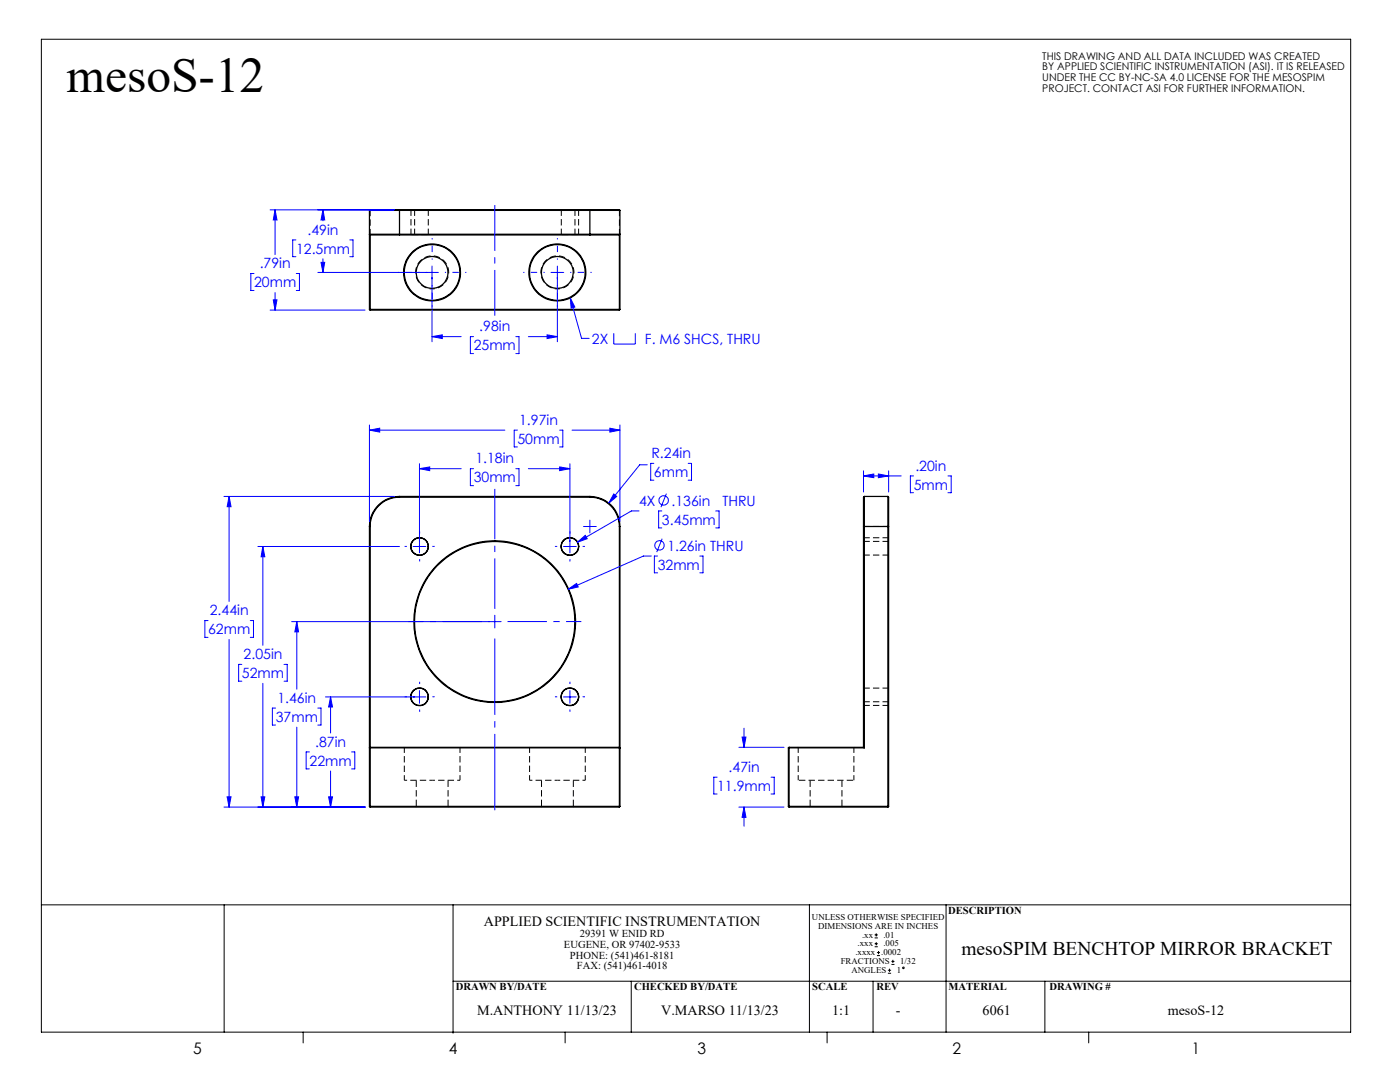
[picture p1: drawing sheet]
<svg xmlns="http://www.w3.org/2000/svg" width="279mm" height="216mm" viewBox="0 0 279 216" stroke-linecap="round" stroke-linejoin="round" font-family="sans-serif">
<path d="M86.2 57.7a3.3 3.3 0 0 0 3-4.9 3.3 3.3 0 0 0-5.7-.3 3.3 3.3 0 0 0 2.3 5.1l.4 .1M111.2 57.7a3.3 3.3 0 0 0 3-4.9 3.3 3.3 0 0 0-5.7-.3 3.3 3.3 0 0 0 2.3 5.1l.4 .1M80.7 155.7h5.5M86.2 155.7h5.6M105.7 155.7h5.5M111.2 155.7h5.6" fill="none" stroke="#000" stroke-width=".2" stroke-dasharray="1.3 .6" stroke-dashoffset=".7" stroke-linecap="butt"/>
<g fill="none" stroke="#000" stroke-width=".2" stroke-dasharray="1.3 .6" stroke-linecap="butt">
<path d="M73.9 42v-.1M82 46.8v.1M82.6 41.9l.1 .1M82.7 46.7l-.1 .2M85.5 46.9v-.1M112 46.8v.1M114.7 42l.2-.1M114.9 46.9l-.2-.2M115.5 46.9v-.1M123.6 42v-.1M79.7 99.2v-.1M117.8 99.2v-.1"/>
<path d="M73.7 105h.2M123.6 105h.1M172.5 105h-.1M172.5 108l-.1-.1M177.2 105h.2M177.3 110.8h.1M177.4 107.3h-.1M177.4 107.9l-.2 .1M177.4 137.3h-.1M80.6 149.1l.1 .1M91.8 149.2l.1-.1M105.6 149.1l.1 .1"/>
<path d="M116.8 149.2l.1-.1M159.2 149.1l.1 .1M170.4 149.2l.1-.1M172.4 140.2l.1-.2M177.2 140l.2 .2M177.3 140.8h.1M83.1 160.9l-.2 .1M89.5 161l-.1-.1M108.1 160.9l-.2 .1M114.5 161l-.1-.1M161.7 160.9l-.1 .1M168.2 161l-.2-.1"/>
</g>
<path d="M80.7 149.2v6.5M91.8 155.7v-6.5M105.7 149.2v6.5M116.8 155.7v-6.5M159.3 149.2v6.5M170.4 155.7v-6.5" fill="none" stroke="#000" stroke-width=".2" stroke-dasharray="1.3 .6" stroke-dashoffset=".3" stroke-linecap="butt"/>
<path d="M85.5 41.9h-3.5M85.5 46.8h-3.5M115.5 41.9h-3.5M115.5 46.8h-3.5M83.1 155.7v5.2M108.1 155.7v5.2M161.7 155.7v5.2M89.4 160.9v-5.2M114.4 160.9v-5.2M168 160.9v-5.2" fill="none" stroke="#000" stroke-width=".2" stroke-dasharray="1.3 .6" stroke-dashoffset="-.1" stroke-linecap="butt"/>
<g fill="none" stroke="#000" stroke-width=".25">
<path d="M73.7 42h50M73.7 42v19.7M73.9 46.9l-.2-.2h50l-.1 .2M73.9 46.9h5.8M73.9 46.9v15M79.7 41.9h-5.8l-.2 .1M79.7 41.9v5M79.7 41.9h38M79.7 46.9h38M117.7 41.9h5.9l.1 .1M117.7 46.9h5.9M117.7 41.9v5"/>
<path d="M123.6 46.9v15M123.7 42v19.7M73.7 61.7h50M73.7 61.7l.2 .2M73.9 61.9h49.7M123.7 61.7l-.1 .2M79.7 99.2a5.8 5.8 0 0 0-5.8 5.9M79.7 99.1a6 6 0 0 0-6 6M79.7 99.1h38M79.7 99.2h38M79.7 99.1v.1M117.7 99.2a5.9 5.9 0 0 1 5.9 5.9"/>
<path d="M117.7 99.1a6 6 0 0 1 6 6M117.7 99.1v.1M172.5 99.1v50.1M172.5 99.1l-.2 .1v5.9M172.5 99.1h4.7M177.2 99.1l.1 .1v5.9M177.2 99.1v61.9M73.7 105.1v55.8M73.7 105.1h.2M73.9 105.1v55.9M123.6 105.1v55.9M123.6 105.1h.1"/>
<path d="M123.7 105.1v55.8M172.3 105.1h5M172.3 105.1v44M177.3 105.1v55.8M73.7 149.2l.2-.1h49.7l.1 .1zM157.3 149.2h15.2M157.3 149.2v11.7M157.5 149.1h14.8M157.5 149.1v11.9M157.5 149.1l-.2 .1M172.3 149.1l.2 .1M73.7 160.9h50"/>
<path d="M73.7 160.9l.2 .1M73.9 161h49.7M123.7 160.9l-.1 .1M157.3 160.9h20M157.3 160.9l.2 .1M157.5 161h19.7M177.3 160.9l-.1 .1"/>
<circle cx="86.2" cy="54.4" r="3.2"/>
<circle cx="86.2" cy="54.4" r="5.7"/>
<circle cx="86.2" cy="54.4" r="5.6"/>
<circle cx="111.2" cy="54.4" r="5.7"/>
<circle cx="111.2" cy="54.4" r="5.6"/>
<circle cx="111.2" cy="54.4" r="3.2"/>
<circle cx="83.7" cy="109" r="1.76"/>
<circle cx="83.7" cy="109" r="1.72"/>
<circle cx="113.7" cy="109" r="1.77"/>
<circle cx="113.7" cy="109" r="1.73"/>
<circle cx="83.7" cy="139" r="1.76"/>
<circle cx="83.7" cy="139.1" r="1.72"/>
<circle cx="98.7" cy="124" r="16"/>
<circle cx="98.7" cy="124" r="16.1"/>
<circle cx="113.7" cy="139" r="1.77"/>
<circle cx="113.7" cy="139.1" r="1.73"/>
</g>
<path d="M73.9 46.9v-4.9M82 41.9v4.9M85.5 46.8v-4.9M112 41.9v4.9M115.5 46.8v-4.9M123.6 42v4.9M172.4 110.8h4.9M177.3 107.3h-4.9M177.3 137.3h-4.9M172.4 140.8h4.9" fill="none" stroke="#000" stroke-width=".2" stroke-dasharray="1.3 .6" stroke-dashoffset=".1" stroke-linecap="butt"/>
<path d="M82.7 42v4.7M114.7 46.7v-4.7M172.5 105h4.7M177.2 108h-4.7M172.5 140h4.7" fill="none" stroke="#000" stroke-width=".2" stroke-dasharray="1.3 .6" stroke-dashoffset=".2" stroke-linecap="butt"/>
<path d="M159.3 155.7h11.1" fill="none" stroke="#000" stroke-width=".2" stroke-dasharray="1.3 .6" stroke-dashoffset="-.2" stroke-linecap="butt"/>
<path d="M172.4 109v-1.7M172.4 110.8v-1.8M177.3 109v-1.7M177.3 110.8v-1.8M172.4 139v-1.7M177.3 139v-1.7M172.4 140.8v-1.8M177.3 140.8v-1.8" fill="none" stroke="#000" stroke-width=".2" stroke-dasharray="1.3 .6" stroke-dashoffset=".9" stroke-linecap="butt"/>
<g fill="none" stroke="#00f" stroke-width=".2">
<path d="M50.7 54.6h-.6v3.4h.6M53.9 41.9h24.8M54.5 59.8h.8l-.4 2.1zM54.9 41.9l.4 2h-.8zM54.9 41.9v8.9M54.9 58.4v3.5M59.1 47.9h-.7v3.3h.7M59.1 54.6h.7v3.4h-.7M63.4 54.4h24.1M64.1 52.4h.7l-.3 2zM64.5 41.9l.3 2h-.7zM64.5 41.9v2.2"/>
<path d="M64.5 51.6v2.8M69.8 47.9h.6v3.3h-.6M86.2 53.1v15.1M110 54.4h2.5M111.2 53.1v15.1M113.8 59.4l.9 1.9-.7 .2zM113.8 59.4l2.3 8.1h1.5M53.9 61.9h18.9M86.2 67.2l2.1-.4v.8zM86.2 67.2h5.8M94.5 67.2h-.6v3.4h.6M102.9 67.2h.7v3.4h-.7"/>
<path d="M105.4 67.2h5.8M109.2 66.8l2 .4-2 .4zM122.5 66.5v2.2h4.3v-2.2M44.7 99.1h34M45.7 99.1l.4 2h-.8zM45.7 99.1v20.9M73.7 85.8l2.1-.4v.8zM73.7 85.8h27.1M73.7 84.8v19.2M83.7 93.5l2.1-.3v.7zM83.7 93.5h8.3M83.7 92.5v17.8"/>
<path d="M94.5 93.5h-.6v3.4h.6M102.9 93.5h.7v3.4h-.7M103.3 85.8h-.7v3.4h.7M105.4 93.5h8.3M111.7 93.2l2 .3-2 .4zM111.7 85.8h.6v3.4h-.6M113.7 92.5v17.8M114.2 85.8h9.5M121.7 85.4l2 .4-2 .4zM122.5 98.6l.6 .5-1.6 1.3zM123.7 84.8v19.2M129.2 92.7h-1.5l-6.2 7.7"/>
<path d="M130.5 92.5h-.6v3.3h.6M133 98.5l-1.1 2.7M137.3 92.5h.7v3.3h-.7M172.3 95l2.1-.4v.7zM172.3 95h7.5M172.3 93.9v4.3M175.3 94.6l2 .4-2 .3zM177.3 93.9v4.3M182.3 95h-.6v3.3h.6M189.2 95h.6v3.3h-.6M51.5 109h28.2M52.5 109l.3 2.1h-.7z"/>
<path d="M52.5 109v19.8M82.4 109h2.6M112.5 109h2.5M113.4 117.6l1.7-1.2 .3 .7zM115.2 108.2l1.6-1.4 .4 .7zM116.5 105.1h2.5M117.7 103.8v2.5M127.5 102h-1.5l-10.8 6.2M130 110.9h-1.6l-15 6.7M131.2 110.9h-.6v3.4h.6M132.1 102h-.7v3.3h.7M132.2 107.5l-1.1 2.7"/>
<path d="M139.7 110.9h.6v3.4h-.6M142.8 102h.7v3.3h-.7M41.5 123.8h-.6v3.4h.6M45.7 127.6v33.4M48.3 132.6h-.7v3.3h.7M50 123.8h.6v3.4h-.6M52.5 136.3v24.7M56.7 132.6h.6v3.3h-.6M58.2 124h41.8M59.2 124l.4 2.1h-.8zM59.2 124v13.5M64.9 139.1h20.1"/>
<path d="M66 139.1l.4 2h-.8zM66 139.1v7.2M83.7 137.8v2.5M98.7 122.8v2.5M112.5 139.1h2.5M113.7 137.8v2.5M45.3 159h.8l-.4 2zM52.1 159h.7l-.3 2zM55 141.3h-.6v3.4h.6M58.8 159h.8l-.4 2zM59.2 145.1v15.9M61.7 150h-.6v3.4h.6"/>
<path d="M63.4 141.3h.7v3.4h-.7M65.6 159h.8l-.4 2zM66 153.8v7.2M70.2 150h.6v3.4h-.6M143.1 155.1h-.6v3.3h.6M147.5 149.1h9M148.1 147.1h.8l-.4 2zM148.5 145.3v3.8M153.9 155.1h.6v3.3h-.6M44.7 161h28.1M147.5 161h9M148.5 161l.4 2.1h-.8z"/>
<path d="M148.5 161v3.9"/>
<circle cx="132.4" cy="99.9" r=".94"/>
<circle cx="131.6" cy="108.8" r=".95"/>
</g>
<g fill="none" stroke="#000" stroke-width=".2">
<path d="M8.3 7.8h261.3v198.2h-261.3zM8.3 180.6h261.3M44.7 180.6v25.4M90.4 180.6v25.6M90.4 195.8h179.2M126 195.8v10.2M161.5 180.6v25.4M174.2 195.8v10.2M174.6 187.1h.6M174.6 186.5h.6M174.6 188.9h.6M174.6 188.3h.6"/>
<path d="M174.9 186.2v.7M174.9 188v.6M175 190.7h.6M175 190.1h.6M175.3 189.8v.6M177.2 194.2h.6M177.2 193.6h.6M177.5 193.3v.6M177.9 192.4h.6M177.9 191.8h.6M178.2 191.5v.7M188.8 180.6v25.4"/>
<path d="M208.5 195.8v10.2M60.5 206v2.1M112.8 206v2.1M165.1 206v2.1M217.3 206v2.1"/>
<circle cx="180.3" cy="193.1" r=".16"/>
</g>
<path d="M98.7 121.5v-24" fill="none" stroke="#00f" stroke-width=".2" stroke-dasharray="15.2 1.3 1.3 1.3" stroke-dashoffset="5.2" stroke-linecap="butt"/>
<path d="M96.2 124h-14.7M101.3 124h14.7" fill="none" stroke="#00f" stroke-width=".2" stroke-dasharray="15.2 1.3 1.3 1.3" stroke-dashoffset="7.4" stroke-linecap="butt"/>
<path d="M98.7 126.6v35.9" fill="none" stroke="#00f" stroke-width=".2" stroke-dasharray="15.2 1.3 1.3 1.3" stroke-dashoffset="-.8" stroke-linecap="butt"/>
<g fill="none" stroke="#00f" stroke-width=".2" stroke-dasharray="15.2 1.3 1.3 1.3" stroke-linecap="butt">
<path d="M81.2 109h-.5M83.7 106.5v-.5M83.7 111.6v.4M86.3 109h.4M111.2 109h-.5M113.7 106.5v-.5M113.7 111.6v.4M116.3 109h.4M81.2 139h-.5M83.7 136.5v-.5M86.3 139h.4M111.2 139h-.5"/>
<path d="M113.7 136.5v-.5M116.3 139h.4M83.7 141.6v.4M113.7 141.6v.4"/>
</g>
<path d="M98.7 40.9v22.1" fill="none" stroke="#00f" stroke-width=".2" stroke-dasharray="15.2 1.3 1.3 1.3" stroke-dashoffset="6.1" stroke-linecap="butt"/>
<path d="M83.7 54.4h-4.3M86.2 51.8v-4.3M86.2 56.9v4.3M88.8 54.4h4.3M108.7 54.4h-4.3M111.2 51.8v-4.3M111.2 56.9v4.3M113.8 54.4h4.3" fill="none" stroke="#00f" stroke-width=".2" stroke-dasharray="15.2 1.3 1.3 1.3" stroke-dashoffset="15" stroke-linecap="butt"/>
<path d="M73.7 85.8l2.1-.4v.8zM121.7 85.4l2 .4-2 .4zM45.7 99.1l.4 2h-.8zM45.3 159h.8l-.4 2zM59.2 124l.4 2.1h-.8zM58.8 159h.8l-.4 2zM122.5 98.6l-1 1.8 1.6-1.3zM115.2 108.2l2-.7-.4-.7zM83.7 93.5l2.1-.3v.7zM111.7 93.2l2 .3-2 .4zM66 139.1l.4 2h-.8zM65.6 159h.8l-.4 2zM52.1 159h.7l-.3 2zM52.5 109l.3 2.1h-.7zM113.4 117.6l2-.5-.3-.7zM86.2 67.2l2.1-.4v.8zM109.2 66.8l2 .4-2 .4zM64.1 52.4h.7l-.3 2zM64.5 41.9l.3 2h-.7zM54.5 59.8h.8l-.4 2.1zM54.9 41.9l.4 2h-.8zM113.8 59.4l.9 1.9-.7 .2zM175.3 94.6l2 .4-2 .3zM172.3 95l2.1-.4v.7zM148.1 147.1h.8l-.4 2zM148.5 161l.4 2.1h-.8z" fill="#00f"/>
<text font-size="9.9" x="13.3" y="18.4">mesoS-12</text>
<text font-size="3.9" x="191.9" y="190.6">mesoSPIM BENCHTOP MIRROR BRACKET</text>
<g font-size="3.2">
<text x="38.5" y="210.3">5</text>
<text x="89.6" y="210.3">4</text>
<text x="139.2" y="210.3">3</text>
<text x="190.1" y="210.3">2</text>
<text x="237.9" y="210.3">1</text>
</g>
<g font-size="2.8" fill="#00f">
<text x="61.4" y="46.8">.49in</text>
<text x="51.8" y="53.5">.79in</text>
<text x="59.1" y="50.6">12.5mm</text>
<text x="50.7" y="57.3">20mm</text>
<text x="94.5" y="69.9">25mm</text>
<text x="95.7" y="66.1">.98in</text>
<text x="118.1" y="68.6">2X</text>
<text x="128.7" y="68.6">F. M6 SHCS, THRU</text>
<text x="103.3" y="88.6">50mm</text>
<text x="103.6" y="84.8">1.97in</text>
<text x="94.9" y="92.5">1.18in</text>
<text x="130" y="91.4">R.24in</text>
<text x="130.5" y="95.2">6mm</text>
<text x="182.7" y="93.9">.20in</text>
<text x="94.5" y="96.3">30mm</text>
<text x="127.5" y="100.9">4X</text>
<text x="134" y="100.9">.136in</text>
<text x="144.2" y="100.9">THRU</text>
<text x="182.3" y="97.7">5mm</text>
<text x="132.1" y="104.7">3.45mm</text>
<text x="131.3" y="113.7">32mm</text>
<text x="133.2" y="109.9">1.26in THRU</text>
<text x="41.9" y="122.8">2.44in</text>
<text x="41.5" y="126.5">62mm</text>
<text x="48.6" y="131.5">2.05in</text>
<text x="48.3" y="135.3">52mm</text>
<text x="55.4" y="140.2">1.46in</text>
<text x="55" y="144">37mm</text>
<text x="62.9" y="149">.87in</text>
<text x="61.8" y="152.8">22mm</text>
<text x="145.4" y="154">.47in</text>
<text x="143.1" y="157.8">11.9mm</text>
</g>
<g font-size="2.8">
<text x="96.6" y="184.7">APPLIED SCIENTIFIC INSTRUMENTATION</text>
<text x="95.2" y="202.5">M.ANTHONY 11/13/23</text>
<text x="131.9" y="202.5">V.MARSO 11/13/23</text>
<text x="166.1" y="202.5">1:1</text>
<text x="178.8" y="202.5">-</text>
<text x="196.1" y="202.5">6061</text>
<text x="233" y="202.5">mesoS-12</text>
</g>
<g font-size="2.1">
<text x="208" y="11.9">THIS DRAWING AND ALL DATA INCLUDED WAS CREATED</text>
<text x="208" y="14.1">BY APPLIED SCIENTIFIC INSTRUMENTATION (ASI). IT IS RELEASED</text>
<text x="208" y="16.2">UNDER THE CC BY-NC-SA 4.0 LICENSE FOR THE MESOSPIM</text>
<text x="208" y="18.3">PROJECT. CONTACT ASI FOR FURTHER INFORMATION.</text>
<text x="189.2" y="182.3">DESCRIPTION</text>
<text x="112.6" y="189.1">EUGENE, OR 97402-9533</text>
<text x="113.7" y="191.3">PHONE: (541)461-8181</text>
<text x="115.7" y="187">29391 W ENID RD</text>
<text x="90.9" y="197.6">DRAWN BY/DATE</text>
<text x="115.1" y="193.4">FAX: (541)461-4018</text>
<text x="126.5" y="197.6">CHECKED BY/DATE</text>
<text x="162.1" y="197.6">SCALE</text>
<text x="174.9" y="197.6">REV</text>
<text x="189.3" y="197.6">MATERIAL</text>
<text x="209.4" y="197.6">DRAWING #</text>
</g>
<g font-size="1.8">
<text x="162" y="183.6">UNLESS OTHERWISE SPECIFIED</text>
<text x="163.3" y="185.3">DIMENSIONS ARE IN INCHES</text>
<text x="170.7" y="190.6">.xxxx .0002</text>
<text x="171.2" y="188.8">.xxx</text>
<text x="172" y="187.1">.xx</text>
<text x="176.3" y="187.1">.01</text>
<text x="176.3" y="188.8">.005</text>
<text x="167.8" y="192.4">FRACTIONS</text>
<text x="169.9" y="194.1">ANGLES</text>
<text x="179" y="194.1">1</text>
<text x="179.6" y="192.4">1/32</text>
</g>
</svg>
